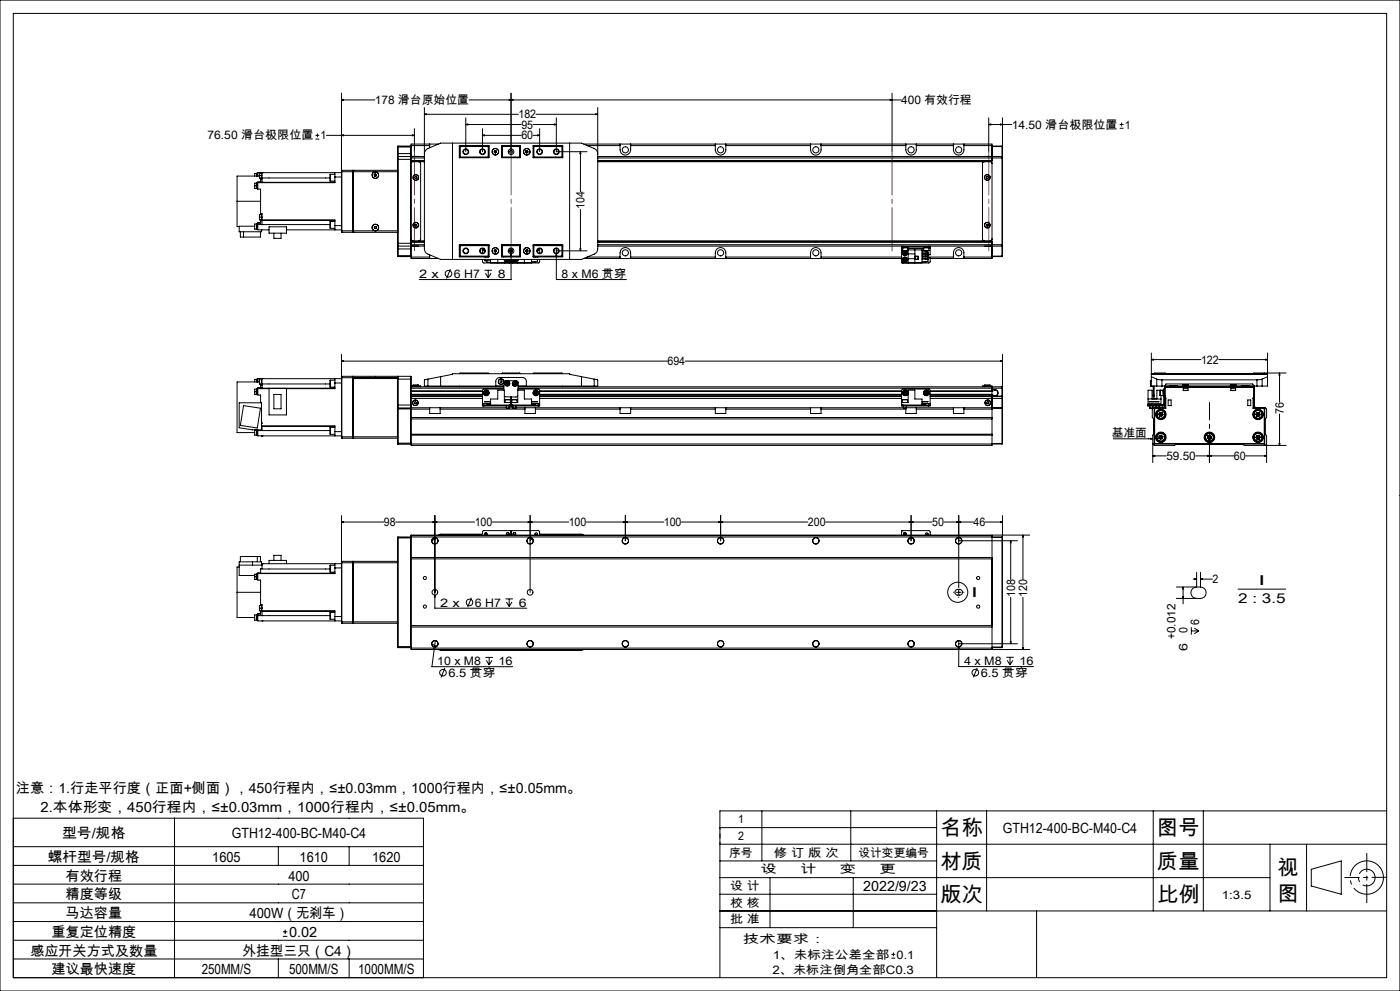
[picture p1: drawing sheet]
<svg xmlns="http://www.w3.org/2000/svg" width="420mm" height="297mm" viewBox="0 0 420 297" stroke-linecap="round" stroke-linejoin="round" font-family="sans-serif">
<g fill="none" stroke="#000" stroke-width=".3">
<path d="M0 0h420v297h-420zM4 4h412v289h-412zM102.4 29.9l.6-.1v.3zM102.4 29.9h10.1M102.4 27.9v41.3M124.3 38.6v6.9M127.3 34.3l.6-.2v.3zM127.3 32.2v42.4l.3 .9 .5 .5 4.1 1.7h42.2l4.4-1.9 .5-1.2v-42.4M127.3 34.3h28.2M139.7 37.3l.6-.2v.4zM139.7 37.3h16.7M139.7 35.3v10.2"/>
<path d="M144.7 38.6v6.9M152.7 29.8l.6 .1-.6 .2zM153.3 29.9l.6-.1v.3zM153.3 27.9v17.6M159.9 37.3h7M160.8 34.3h18.5M161.9 38.6v6.9M166.3 37.1l.6 .2-.6 .2zM166.9 35.3v10.2h9.2M178.7 34.1l.6 .2-.6 .1zM267 29.8l.6 .1-.6 .2zM267.6 27.9v17.6"/>
<path d="M270.3 29.9h-129.6M296.6 37.3l.6-.2v.4zM296.6 37.3h6.9M296.6 35.3v10.2M300.1 37.1l.6 .2-.6 .2zM300.7 35.3v11.8M335.9 38.4h1.1M335.9 37.3h1.1M336.5 36.8v1.1M76.4 55.7v.8h.8M76.4 55.7h.9M77 54.9h-.6v.8"/>
<path d="M77 52h-.6v.8M77.2 54.8l.1 1.7M77.2 51.9v.9M77.3 54.6v.1M77.3 54.8h-.3v1.7M77.3 51.9h-.3v.9M77.3 54.7v2h.9v7.3M77.3 54.6h23.2M77.8 52.8h-6.7v7.5M77.8 52.6v.8h.6M77.8 52.6h.8M78.2 53.8v.7l-.9 .1"/>
<path d="M78.2 53.4v.4M78.2 51.7v.1M78.2 53.8h.4M78.4 51.7v1.7h.2M78.4 51.8h-.6v.8M78.6 54.6h.1M78.6 53.3v1.3M78.6 51.7v1.6M78.6 51.7h.1M78.6 53.3h20.4M94.7 41.7h1.1M94.7 40.6h1.1"/>
<path d="M95.2 40v1.1M97.9 40.6h26.4M99.1 52.2v2.1M99.1 52.2h1.4M99.1 54.3h1.4M100.5 51.7v1.4M100.5 53.1v1.6h-23.2M100.5 53.1h1.9M102.4 40.6l.6-.2v.3zM102.4 51.7h-25.1v1.1M102.6 51l-.2 .5h16.9M102.6 51v18.6"/>
<path d="M102.6 51h3.2M105.8 51v18.6M105.8 51l.1 .1M105.9 51.1h.1M105.9 51.5v-.5h13.4v.5M105.9 51.1v.4M105.9 51.5v17.7M112.3 52.3l.1 .4M112.4 52.7l.3 .1M112.5 52.1l.4 .2M112.5 52.1l-.2 .2M112.9 52.3v.3"/>
<path d="M112.9 52.6l-.2 .2M119.3 51.5v17.7M119.3 51.1h.1M119.3 47v.8M119.3 46v1M119.3 47.8v25.1M119.3 47.8h4M119.3 46h4M119.3 44.1h4M119.4 46.9v26.9M119.4 43.8v3.1M119.4 43.8l-.1 2.2"/>
<path d="M119.4 46.9h3.8M119.4 46.9l-.1 .1M119.4 43.8h3.8M123.2 46.9v26.9M123.2 43.8v3.1M123.2 46.9l.1 .1M123.2 43.8h.1M123.3 46.9h.1M123.3 47v.8M123.3 47.8v25.1M123.3 46.9h4M123.3 48.1h4"/>
<path d="M123.3 43.6h5.6M123.3 47.3h4M123.7 40.4l.6 .2-.6 .1zM123.8 46.9h1.6M124.6 52.9l.5 .3-.2 .3h-.3l-.2-.3zM125.6 48.5l.4 .1 .2 .4v22.6l-.2 .4-.4 .2M127.3 48.5h-3.4l-.4 .1-.2 .4M127.3 46.1l.3-.9 .5-.5 4.1-1.8h42.2l4.2 1.8 .4 .5 .3 .9M128.9 43.2v1.1M131.5 43.2h-8.2v3.7M135.7 42.9v34.8M137.8 46.9h.1"/>
<path d="M137.8 43.7h8.9v3.6h-8.9zM137.9 43.8v3.5M137.9 43.8h8.8M137.9 43.8l.1 .1M138 43.9h8.5M138 43.9v3.2M138 47.1l-.1 .1h8.8M138 47.1h8.5M144.7 40.6l.6-.2v.3zM144.7 40.6h11.7M146.5 43.9v3.2M146.5 43.9l.1-.1v3.4l-.1-.1"/>
<path d="M148.3 45.6l.3 .2M148.3 45.3v.3M148.6 45.2l.3 .1M148.6 45.2l-.3 .1M148.9 45.6l-.3 .2M148.9 45.3v.3M150.5 43.7l.1 .1M150.5 43.7h5.6v3.6h-5.6zM150.5 43.8h5.6M150.5 47.2h5.6M150.6 43.8v3.4l.1-.1M150.6 43.8l.1 .1"/>
<path d="M150.7 43.9h5.2M150.7 43.9v3.2M150.7 47.1h5.2M155.9 43.9l.1-.1v3.4l-.1-.1M155.9 43.9v3.2M157.8 45.6l.2 .2M157.8 45.3v.3M158 45.2l.3 .1M158 45.2l-.2 .1M158.3 45.3v.3M158.3 45.6l-.3 .2M159.9 40.6h2"/>
<path d="M159.9 43.7h8.9v3.6h-8.9zM159.9 43.8h8.8M160.2 43.9l-.2-.1v3.4l.2-.1M160.2 43.9h8.4M160.2 43.9v3.2M160.2 47.1h8.4M160.6 43.7v.1M161.3 40.4l.6 .2-.6 .1zM168.6 43.9v3.2M168.6 47.1l.1 .1h-8.8M168.7 43.8v3.5M168.7 46.9h.1"/>
<path d="M168.7 43.8l-.1 .1M170.9 42.9v34.8M174.1 45.5l.2 .6h-.3zM174.1 45.5v11.9M175.2 43.2h122.4v34.3h-18.6M176.1 43.6h9.9M179.3 48.5h117.7l.6 .5M179.3 46.9h121.3M179.3 48.1h118.3M179.3 47.3h121.3M186 43.2a3.2 3.2 0 0 0 .5 2.8 1.59 1.59 0 0 0 1.7 .4 1.59 1.59 0 0 0 1-1.5v-1.7M189.2 43.6h25.4"/>
<path d="M214.6 43.2a3.2 3.2 0 0 0 .5 2.8 1.56 1.56 0 0 0 1.7 .4 1.56 1.56 0 0 0 .9-1.5v-1.7M217.7 43.6h25.5M243.2 43.2a3.2 3.2 0 0 0 .4 2.8 1.56 1.56 0 0 0 1.7 .4 1.56 1.56 0 0 0 1-1.5v-1.7M246.3 43.6h25.4M271.7 43.2a3.2 3.2 0 0 0 .5 2.8 1.56 1.56 0 0 0 1.7 .4 1.56 1.56 0 0 0 1-1.5v-1.7M274.9 43.6h11.1M286 43.2a3.2 3.2 0 0 0 .5 2.8 1.56 1.56 0 0 0 1.7 .4 1.56 1.56 0 0 0 1-1.5v-1.7M289.2 43.6h8.4M295.3 48.5l-.6 .4v22.8l.6 .5M295.5 46.9h1.7M295.8 53.1l.3-.2h.3l.1 .4-.2 .2-.4-.1zM297.6 43.8h3"/>
<path d="M297.6 43.9h3M300.6 47.3h.1M300.6 46.9v.4M300.6 46.9l.1 .2M300.6 43.8v.1M300.6 43.9v3M300.6 47.3v26M300.7 47.1v.2M300.7 47.3v26M71.1 60.3v7.6h.7M71.1 60.3h7.1M72.1 69.5v1.5h6v-1.5"/>
<path d="M73.1 69.5v1.5M76.4 67.8h-4.6v1.7h6.7v-.6M77 67.1h-.6v1.6h.6M77.2 67.1v1.7M77.3 66.9v.4M77.3 67.3v1.6h3.4M77.3 67.1h-.3v1.7h.3M77.3 67.3h21.7M77.8 65.1v.8h22.7v1.7M77.8 65.1h.8M78.2 64h.4v1.1M78.2 64v.3"/>
<path d="M78.2 66.1v.8h-.9M78.2 65.9v.2M78.2 66.7h-.9v.2M78.2 66.1h.4M78.4 64.3h-.6v.8M78.6 64.2h-.2v1.7M78.6 65.1v.9M78.6 67.3h.1M78.6 66v1.3M78.6 68.9h.1M78.6 66h21.9M80.7 68h5.2v1.9h-5.2z"/>
<path d="M82.2 69.9v1.5h2.1v-1.5M85.9 68.9h16.5M99.1 66.4v2M99.1 66.4h1.4M99.1 68.4h1.4M100.5 67.6v1.3M100.5 67.6h1.9M102.4 69.2l.2 .4M102.4 69.2h16.9M102.6 69.6h3.2M105.9 69.5h.1M105.9 69.2v.4"/>
<path d="M105.9 69.2v.3M105.9 69.5v.1M105.9 69.6h13.4M105.9 69.5l-.1 .1M112.3 68.4l.3 .1M112.3 68v.4M112.6 67.9l.3 .1M112.6 67.9l-.3 .1M112.9 68v.4M112.9 68.4l-.3 .1M119.3 69.2v.4M119.3 69.5v.1"/>
<path d="M119.3 72.9v.8M119.3 73.7v.9M119.3 74.6l.1 2.3M119.3 76.6h4M119.3 72.9h4M119.3 73.7l.1 .1M119.3 74.6h4M119.4 73.8v3.1M119.4 73.8h3.8M119.4 76.9h3.8M123.2 73.8v3.1M123.3 71.6l.2 .4 .3 .2h3.5"/>
<path d="M123.3 73.7h.1M123.3 72.9v.8M123.3 73.8v3.7h8.2M123.3 73.8h4M123.3 72.5h4M123.3 77h5.6M123.3 73.3h4M123.3 73.7l-.1 .1M123.3 76.8l-.1 .1M123.8 73.8h1.6M124.4 67.4l.3-.2 .3 .1 .1 .3-.3 .2-.3-.1zM128.9 76.4v1.1"/>
<path d="M137.8 73.8h.1M137.8 73.4h8.9v3.6h-8.9zM137.9 73.4v3.5M137.9 76.9h8.8M138 73.6v3.2M138 76.8h8.5M138 73.6h8.5M138 76.8l-.1 .1M144.7 77.7v.8l.4 .3h8M144.7 74.5v1.4M145.1 75.1h.4M145.1 74.6v.5"/>
<path d="M145.4 77.7v.2M145.4 77h.1M145.4 75.2v.3M145.4 77.7v.4h1.8M145.4 75.2h.1M145.6 78.1h.3M146.1 76.9v.1M146.1 78.1v.6h1.1M146.5 73.6v3.2M146.5 73.6l.1-.1v3.4l-.1-.1M146.7 73.5h-8.8l.1 .1M147.2 77.7v1.1h12.3v-1.1"/>
<path d="M148.3 75.3l.3 .2M148.3 75v.3M148.6 74.9l.3 .1M148.6 74.9l-.3 .1M148.9 75.3l-.3 .2M148.9 75v.3M149.3 77.7v1.1M150.5 73.4h5.6v3.6h-5.6zM150.5 76.9h5.6M150.5 73.5h5.6M150.6 76.9l-.1 .1M150.7 73.6l-.1-.1v3.4"/>
<path d="M150.7 73.6v3.2M150.7 76.8h5.2M150.7 73.6h5.2M150.7 76.8l-.1 .1M151.1 76.9v.1M151.2 76.9v.1M151.3 77.7v1.1M151.4 78h.1M151.4 78h1.6M151.4 77.7v.3M151.6 78a.77 .77 0 0 0 .9 .6 .77 .77 0 0 0 .6-.9 .76 .76 0 0 1-.6 .8 .76 .76 0 0 1-.9-.5M151.8 76.9v.1"/>
<path d="M152 78l.2 .2M152.2 78v.2M152.5 78l.1 .1M152.6 78.1l-.4 .1M152.6 78v.1M152.9 75.1h.1M152.9 75.3l.1 .2M153 75.1h-.1M153 77.7v.3M153.3 76.1l.2 .6h-.3zM153.3 74.3v9.5h-27.5M153.6 77.7a.76 .76 0 0 0 .6 .9 .76 .76 0 0 0 .8-.6"/>
<path d="M153.6 74.9l-.6 .2M153.7 75.1h.1M153.7 78h.1M153.7 78h1.5M153.7 75v.1M153.7 77.7v.3M153.7 75.3l-.1 .2M154 78v.1M154 78.1l.4 .1M154.3 78l.1 .2M154.6 78l-.2 .2M154.9 76.9v.1"/>
<path d="M155.2 78h.1M155.2 77.7v.3M155.3 77.7v1.1M155.5 76.9v.1M155.9 73.6l.1-.1v3.4l-.1-.1M155.9 73.6v3.2M157.3 77.7v1.1M157.8 75.3l.2 .2M157.8 75v.3M158 74.9l.3 .1M158 74.9l-.2 .1M158.3 75v.3"/>
<path d="M158.3 75.3l-.3 .2M159.9 73.4h8.9v3.6h-8.9zM159.9 76.9h8.8M159.9 73.5h8.8l-.1 .1M160.2 73.6l-.2-.1v3.4l.2-.1M160.2 73.6v3.2M160.2 76.8h8.4M160.2 73.6h8.4M160.5 76.9v.1M160.5 78.4v.3h-1M160.6 76.9v.1M161.2 75.1h.3"/>
<path d="M161.2 77h.1M161.2 77.9l.1-.2-.1 .7h-1.7M161.5 75.1h-.3M161.5 74.6v.5M161.9 77.7v.8l-.4 .3h-8M161.9 74.5v1.4M166.9 76.1l.1 .6h-.2zM166.9 74.3v9.5h21M166.9 75.2h9.2M168.6 73.6v3.2M168.6 76.8l.1 .1M168.7 73.4v3.5"/>
<path d="M168.7 73.8h.1M174 74.6h.3l-.2 .6zM174.1 62.8v12.4M175.2 77.5h95.3M176.1 77h9.9M179.3 73.8h121.3M179.3 72.5h118.3M179.3 73.3h121.3M186 77.5a3.2 3.2 0 0 1 .5-2.9 1.61 1.61 0 0 1 1.7-.3 1.61 1.61 0 0 1 1 1.5v1.7M189.2 77h25.4M214.6 77.5a3.2 3.2 0 0 1 .5-2.9 1.58 1.58 0 0 1 1.7-.3 1.58 1.58 0 0 1 .9 1.5v1.7M217.7 77h25.5"/>
<path d="M243.2 77.5a3.2 3.2 0 0 1 .4-2.9 1.58 1.58 0 0 1 1.7-.3 1.58 1.58 0 0 1 1 1.5v1.7M246.3 77h24.2M270.5 74h.4M270.5 74v.5M270.5 74.5v4.3h6.1v-3.9M270.5 73.8v.2M270.5 74.9h.3M270.5 74.5h.3M270.8 74v.3h1.7v-.3M270.8 75.1h1M270.8 75.1h1.6M270.8 74.3v.8"/>
<path d="M270.9 73.8v.2M270.9 74h7.7M271.1 77.7v.4M271.1 77.7l.8 .3M271.1 76l.3 .2M271.1 75.1a.78 .78 0 0 0-.2 1.2 .78 .78 0 0 0 1.2 0 .78 .78 0 0 0-.3-1.2M271.1 75.6v.4M271.1 75.6l.7 .5M271.1 78.1l.4 .1M271.2 75.1a.74 .74 0 0 0-.3 1.2 .74 .74 0 0 0 1.1 0 .74 .74 0 0 0-.3-1.2M271.4 77.4l.4 .1M271.4 77.4l-.3 .3"/>
<path d="M271.4 77.4l.1 .8M271.5 75.4l.4 .2M271.5 75.4l-.4 .2M271.5 75.4l-.1 .8M271.8 77.5l.1 .5M271.8 77.5l-.7 .6M271.8 76.1l-.4 .1M271.9 78l-.4 .2M271.9 75.6l-.1 .5M271.9 75.6l-.8 .4M272.4 75.1h-.6M272.4 74.3v.8"/>
<path d="M272.4 74.9l4.7 .1M272.4 74.5h4.7M272.5 74.9v3.9M272.5 76.1h2M272.5 77.5h2M274.5 74.9v3.9M274.5 76.8h.9v.9h-.9zM275.4 76.8v.9M276.6 75.5h1.8v.4M276.6 76.2h1.8v.5h-1.8M276.6 77h1.8v.4h-1.8M276.6 77.7h1.8"/>
<path d="M276.6 75.9h1.8M277 74v.3h1.8v-.3M277.1 75.1h1.6M277.1 74.3v.8M277.7 77.4v.3l.3-.2 .4 .2M277.7 75.1v.4M277.7 76.7v.3M277.7 78.4v.3h-1.1M277.8 75.5h.4M277.9 77.5h.2M278.4 75.9l-.2 .3-.5-.3v.3M278.4 75.7v.2"/>
<path d="M278.4 77.7v.2M278.4 77.3h.6v1.3l-.3 .2h-8M278.4 77.7v.7h-1.8M278.4 77h7.6M278.6 74h.4M278.6 73.8v.2M278.7 74.3v.8M278.7 74.5h.3M279 74v.5M279 73.8v.2M279 74.5v1.9h-.6M286 77.5a3.2 3.2 0 0 1 .5-2.9 1.58 1.58 0 0 1 1.7-.3 1.58 1.58 0 0 1 1 1.5v1.7"/>
<path d="M289.2 77h8.4M295.5 73.8h1.7M295.9 67.4l.2-.2 .3 .1 .1 .3-.3 .2-.3-.1zM297.6 71.6l-.5 .6h-117.8M297.6 76.9h3M297.6 76.8h3M300.6 73.3h.1M300.6 73.3v.5M300.6 76.8h.1M300.6 76.8v.1M300.6 73.8v3M300.7 73.3v.3"/>
<path d="M300.7 73.6l-.1 .2M300.7 76.8l-.1 .1M300.7 73.6v3.2M135.1 80.6l-1.1 2.9M145.3 81h2.3M145.6 81.9l.9 1.4M146.5 81v2.3M147.3 81.9l-.8 1.4M76.4 117.4v.8h.6M76.4 117.4h.9M77 116.6h-.6v.8M77 113.7h-.6v.8"/>
<path d="M77.2 116.6v1.6M77.2 113.6v.9M77.3 116.3v.2M77.3 116.6h-.3v1.6h.3M77.3 113.6l-.3 .1v.8M77.3 116.5h3.4M77.3 116.3h23.2M77.3 116.5v1.9h.9v2.3M77.8 114.5h-6.7v15.1h5.3M78.2 115.5v.8h-.9M78.2 115.1v.4M78.2 113.5h.1"/>
<path d="M78.2 115.5h.4M78.4 113.5v1.7h.2M78.4 113.5h-.6v1.6h.6M78.6 116.3h.1M78.6 115.1v1.2M78.6 113.5v1.6M78.6 113.5h.1M78.6 115.1h20.4M80.7 116.4h5.2v8h-5.2zM82.2 118.2h2.1v4.3h-2.1zM99.1 113.9v2.1M99.1 113.9h1.4"/>
<path d="M99.1 116h1.4M100.5 113.5v1.3M100.5 114.8v1.7h-14.6M100.5 114.8h1.9M102.4 108.2l.6-.1v.3zM102.4 106.2v24.7M102.4 108.2h97.8M102.4 113.5h-25.1v1M102.6 112.8v18.5M102.6 112.8l-.2 .4h16.9M102.6 112.8h3.2M105.8 112.8l.1 .4"/>
<path d="M105.8 112.8v18.5M105.9 113.3l13.4 .1-13.3-.1v18M105.9 113.2v-.4h13.4v.4M105.9 113.2v17.7M119.3 113.2l-.1 18.1M119.3 113.6h4M119.3 113.6v7.8M119.4 112.8v9.5M119.4 112.8l-.1 .8M119.4 112.8h3.8M123.2 112.8v9.5M123.2 112.8l.1 .8"/>
<path d="M123.3 118.7v.1M123.3 117.2h.1M123.3 113.6v2.7M123.3 118.8v2.6M123.3 115.7h.6M123.3 118.2h21.4M123.3 116.3v2.4M123.3 117.2h21.4M123.3 115.9h27.8M123.3 117.3h21.4M123.3 116.3h27.8M123.3 118.8h21.4"/>
<path d="M123.3 118.7h21.4M123.3 119.4h21.4M123.9 115.4h.1M123.9 115.7h2.3v.2M123.9 115.5h1.7M123.9 115.5v.4M123.9 115.4l1.7 .1M123.9 115.7h1.7M125.6 115.5v.4M128.4 115.7h20.3v-1.4a1.21 1.21 0 0 1 1.2-1.2h6.8a1.21 1.21 0 0 1 1.2 1.2v1.4h20.4M128.4 113.6l-1.1 .2v1.9h1.1M128.4 113.6v2.1"/>
<path d="M132.2 112.9v2.8M137.9 111.9h8.7M137.9 111.9v.1M137.9 115.7v.2M144.7 118.2h-21.4l21.4 .1M145.5 117.5v.5M145.5 118l.4 .2M145.5 117.5l.4 .3M145.9 117.3l.4 .2M145.9 117.3l-.4 .2M145.9 117.3v.5M145.9 117.8l.4 .1"/>
<path d="M145.9 117.8l-.4 .2M145.9 117.8v.4M146.3 117.9l-.4 .3M146.3 117.5v.4M146.3 117.5l-.4 .3M146.6 111.9v.1M148.7 115.6h2.5M150.6 111.9h5.4M150.6 111.9v.1M151.1 116.6l-6.1 .1-.3 .2v4M151.1 116.9l.1-2.4 .5-.5 3.5 .2 .3 .4-.1 2.3M151.6 119.8h.1"/>
<path d="M151.6 119.8h1.5M151.6 119.8v.8M151.8 114.8l.1 .4M151.8 114.8l.4 .1M151.9 115.2l.4 .1M152.1 114.5l-.3 .3M152.1 114.5l.4 .1M152.1 114.5l.1 .4M152.2 114.9l-.3 .3M152.2 114.9l.1 .4M152.2 114.9l.4 .1M152.5 114.6l.1 .4"/>
<path d="M152.5 114.6l-.3 .3M152.6 115l-.3 .3M153.1 119.8h.1M153.1 119.8v.8M153.3 119v2.7M153.6 119.8h1.5M153.6 119.8h.1M153.6 119.8v.8M154.1 114.9l.1 .4M154.1 114.9l.3 .1M154.2 115.3l.4 .1M154.3 114.6l-.2 .3"/>
<path d="M154.3 114.6l.5 .1M154.3 114.6l.1 .4M154.4 115l.2 .4M154.4 115l.5 .1M154.8 114.7l.1 .4M154.8 114.7l-.6 .6M154.9 115.1l-.3 .3M155.1 119.8v.8M155.3 118.6l-.4 .4-3.6-.2M155.4 116.6l6.3 .1 .2 .2v4M155.4 115.9h145.2M155.4 115.6h2.5"/>
<path d="M155.4 116.3h145.2M156 111.9v.1M160 111.9h8.7M160 111.9v.1M160.4 117.6v.4M160.4 117.6l.7 .3M160.4 118l.4 .2M160.7 117.3l.4 .2M160.7 117.3l-.3 .3M160.7 117.3l.1 .9M161.1 117.5v.4M161.1 117.5l-.7 .5"/>
<path d="M161.1 117.9l-.3 .3M161.9 118.2h108.6M161.9 117.2h108.6M161.9 117.3h108.6M161.9 118.8h108.6M161.9 118.7h108.6M161.9 119.4h108.6M161.9 118.3h108.6M168.7 111.9v.1M168.7 115.7v.2M174.4 112.9l-3.5-.7v-.2h-35.2v.2l-7.3 1.4M174.4 112.9v2.8"/>
<path d="M174.4 112.9l3.9 .7M178.3 113.6l1 .2v1.9h-1M178.3 113.6v2.1M205.5 108.2h95.2M270.7 119.8h1.5M270.7 119.8v.8M271.2 117.9l.3 .3M271.3 117.5l-.1 .4M271.3 117.5l.6 .5M271.7 117.3l.3 .3M271.7 117.3l-.4 .2M271.7 117.3l-.2 .9"/>
<path d="M271.9 118l-.4 .2M272 117.6l-.1 .4M272 117.6l-.8 .3M272.2 119.8v.8M277.5 117.6v.4M277.5 117.6l.8 .3M277.5 118l.4 .2M277.8 117.3l.4 .2M277.8 117.3l-.3 .3M277.8 117.3l.1 .9M278.2 117.5l.1 .4M278.2 117.5l-.7 .5"/>
<path d="M278.3 117.9l-.4 .3M279 118.2h18.6M279 117.2h18.6M279 117.3h18.6M279 118.8h21.6M279 119.4h21.6M294.7 115.9v-.2h2.9v3M295.3 115.5h1.7M295.3 115.5v.4M295.3 115.7h1.7M297 115.5v.4M297.6 118.2l-18.6 .1"/>
<path d="M297.6 117.3h.1M297.6 118.7v14.8h-174.3v-11.3M297.6 118.2h.1M297.6 118.7h.1M297.6 116.8h.9M297.6 118.7h3M297.6 116.9h.9M298.5 116.8a.98 .98 0 0 1 .9 .8 .98 .98 0 0 1-.7 1.1M298.5 116.9a.88 .88 0 0 1 .8 .9 .88 .88 0 0 1-.8 .8M298.5 116.8v.1M298.5 118.6v.1M298.5 118.6l-19.5 .1"/>
<path d="M300.1 108.1l.6 .1-.6 .2zM300.6 118.7l.1 .1M300.6 115.9v.4M300.6 118.7v.1M300.6 118.8v.6M300.6 116.3v2.4M300.6 119.4v2.8M300.7 106.2v26.7M300.7 118.8h-.1M300.7 118.8l-.1 .6M344.4 119.6h3.9M345.2 114.2h.1"/>
<path d="M345.1 114.3l.1 1.5M345.1 114.2v.1M345.2 114.2h-.1M345.2 114.2v1.6M345.2 115.8h.8M345.2 114.2h.2M345.4 107.8l.6-.2v.3zM345.4 105.8v9.9h1.6M345.4 107.8h14.9M345.4 112h34.9M345.4 112.2h34.9M345.4 112.9l1.6 .7"/>
<path d="M346 118.5v.5h.3v-.5M346 115.7v2.8M346 118.5h.3M346.3 111.9h3.4M346.3 111.9v.1M346.3 115.7v2.8M347 113.6l1.6 .2M347 115.7h1.6M347 113.6v2.1M348.1 117v1.5M348.1 118.5h.8M348.1 117h.8"/>
<path d="M348.3 117l-1.2-.1v2.6h-1.5v-2.6h-1.2v4.5M348.3 118.5v2.9M348.6 115.7h.8M348.6 113.8h28.5M348.6 113.8v1.9M349.1 116.9h-.2v1.7h.2M349.1 117h.3M349.1 117v3.9M349.4 116.6h-.3v.4M349.4 115.7l.4-.6h26l.5 .6M349.4 115.7v4.2M349.4 119.9v1.3"/>
<path d="M349.4 118.8l.2 .6M349.4 119.9v1.4M349.4 119.9h.2M349.5 115.6h26.7v.5M349.5 115.6v.5M349.5 118.9v1M349.5 118.7l.1 .1M349.5 118.7l-.1 .1M349.5 116.3v2.4M349.6 119.9h.1M349.6 118.8l.1 .6M349.6 118.8h-.2"/>
<path d="M349.6 119.9v1.7M349.6 119.4h.1M349.6 119.4v2.8M349.7 111.9v.1M349.7 119.4v2.9M349.8 116.1l-.3 .2M349.8 115.9v.2M349.8 115.9l-.3 .2v.2M349.8 116.1h26M349.8 115.9h26M350.4 119.9h.9v1.7h-.9zM351 115.9v-.2h.5v.2"/>
<path d="M353.3 115.6v.1M354.8 115.6l.1 .1M354.8 115.6h1.8M354.8 115.5v.1M354.9 115.4h.1M354.9 115.4h1.6M355 116.5h1.4v.5h-1.4zM356.6 115.5h.1M356.6 115.6l-.1 .1M356.6 115.5v.1M365.6 107.8h14.7M369.1 115.6v.1"/>
<path d="M369.1 115.5h1.1M369.1 115.6h1.7M369.1 115.5v.1M369.3 116.5h1.4v.5h-1.4zM370.2 115.4l-1.1 .1M370.2 115.4l.6 .1M370.2 115.5h.6M370.8 115.6v.1M370.8 115.5v.1M372.4 115.6v.1M374.1 115.9v-.2h.6v.2M374.3 119.9h.9v1.7h-.9z"/>
<path d="M375.8 116.1l.3 .2M375.8 115.9v.2M375.8 115.9l.4 .2-.1 .2M375.9 119.4h.2M375.9 119.4v2.9M376 111.9h3.4M376 111.9v.1M376.1 119.4v2.8M376.1 119.9h.1M376.1 118.8l-.2 .6M376.1 118.8h.1M376.1 119.9v1.7"/>
<path d="M376.1 118.7v.1M376.1 118.7l.1 .1M376.1 116.3v2.4M376.2 118.9v1M376.2 119.9l.1 1.6M376.2 118.8l-.1 .6M376.2 119.9v1.6M376.3 115.7h.8M376.3 115.7v4.2M377.1 115.7h1.5M377.1 113.8v1.9M378.6 113.6l-1.5 .2"/>
<path d="M378.6 113.6v2.1M379.3 111.8l.1 .1M379.4 111.9v.1M379.7 107.6l.6 .2-.6 .1zM380.3 105.8v9.9h-1.7M380.3 112.9l-1.7 .7M383.9 111.8l.1 .6h-.3zM383.9 111.8v8.7M385.8 111.8l-9.8 .1M73.1 121.6l5 .7-.9 6-5.1-.8zM76.4 128.8v1.6h.6M77 128.8v1.7h.3"/>
<path d="M77.2 128.8v1.7M77.3 128.8v.2M77.3 129v1.6h25.1M77.3 129h21.7M78.4 130.6h.1M78.5 126.7v.3M78.5 128.8v-8.1h-6.7v7.5l3.9 .6h2.9v-1.1h21.9v1.7M78.6 130.6h.1M78.6 127.8h21.9M99.1 128.1v2.1M99.1 128.1h1.4M99.1 130.2h1.4"/>
<path d="M100.5 129.4v1.2M100.5 129.4h1.9M102.4 130.9l.2 .4M102.4 130.9h16.9M102.6 131.3h3.2M105.9 130.9v.4M105.9 131.3h.1M105.9 131.3h-.1M106 131.3h13.2M119.3 121.4v.9M119.3 132.8h4M119.3 122.6h4"/>
<path d="M119.3 131.3h-.1M119.3 121.4h4M119.3 122.3l.1 10.8M119.4 122.3h-.1M119.4 122.3v10.8M119.4 122.3h3.8M119.4 133.1h3.8M123.2 122.3v10.8M123.2 122.3h.1M123.3 121.4v.8M123.3 122.6h5.6M123.3 125.1h174.3"/>
<path d="M123.3 122.2h5.6M123.3 125.6h174.3M123.3 130.4h174.3M123.3 130.1h174.3M124.4 120.5l.5 .1v.3h-.6zM128.9 122.2h3.1M128.9 122.2v1.7h3.1v-1.7M132 122.6h25.5M132 122.2h19.9M144.7 121.4v.3h.5M144.7 121.4h.5M144.7 120.9v.5"/>
<path d="M144.7 120.9h2.5M145.2 121.4h7.7M145.2 121.7h7.7M145.2 121.4v.3M147.2 121.4v-1.8h2.1v-2.7h2v3.7h4v-3.7h2v2.7h2.2v1.8M147.2 121h-1.1v.2h1.1M147.2 120.4h-1.8h1.8M151.9 122.3h.9M151.9 121.7v.6M152.8 121.7v.6M152.8 122.2h1.1M152.9 121.4h.8"/>
<path d="M152.9 121.7h.4M152.9 121.4v.3M153.3 121.7h.4M153.7 121.4h7.8M153.7 121.7h7.8M153.7 121.4v.3M153.9 122.3h.1M153.9 121.7v.6M154 122.3h.8M154.8 122.3h-.8M154.8 121.7v.6M154.8 122.2h2.7"/>
<path d="M157.5 122.2h3.1M157.5 122.2v1.7h3.1v-1.7M159.5 121h1v.2h-1M159.5 120.4h1.7h-1.7M159.5 120.9h2.4M160.6 122.6h25.4M160.6 122.2h25.4M161.5 121.4h.4M161.5 121.4v.3M161.9 121.4v.3h-.4M161.9 120.9v.5M186 122.2h3.2"/>
<path d="M186 122.2v1.7h3.2v-1.7M189.2 122.6h25.4M189.2 122.2h25.4M214.6 122.2h3.1M214.6 122.2v1.7h3.1v-1.7M217.7 122.6h25.5M217.7 122.2h25.5M243.2 122.2h3.1M243.2 122.2v1.7h3.1v-1.7M246.3 122.6h25.4M246.3 122.2h24.7M270.5 121.4h.4"/>
<path d="M270.5 120.6h2v-3.7h2v2.7h2.1v1.8M270.9 121.4h7.7M270.9 121.4v.3M270.9 121.7h7.7M271 122.3h.1M271 121.7v.6M271.1 122.3h.8M271.9 122.2h3M271.9 122.3h-.8M271.9 121.7v.6M274.9 122.2v1.7h-3.2v-1.6M274.9 122.6h11.1"/>
<path d="M274.9 122.2h11.1M276.6 121h1.1v.2h-1.1M276.6 120.4h1.8h-1.8M276.6 120.9h2.4M278.6 121.4h.4M278.6 121.4v.3M279 121.4v.3h-.4M279 120.9v-3.9l-.2-.3-7.9-.1-.4 .3v4.8h.4M279 120.9v.5M286 122.2h3.2M286 122.2v1.7h3.2v-1.7M289.2 122.6h8.4"/>
<path d="M289.2 122.2h11.4M296 120.6l.2-.2 .3 .1 .2 .3-.3 .2h-.3zM297.6 122.3h3M297.6 132.9h3M300.6 132.9v.2M300.6 132.9h.1M300.6 122.2v.1M300.6 133.1h-177.4M300.6 122.3v10.6M300.7 132.9l-.1 .2M334 131.5h11.8M344.5 121h3.7v.2h-3.7z"/>
<path d="M344.8 121.4h-.5v.3h.5M344.8 121.4h3.9M344.8 120.4h.7zM344.8 121.7h1.1M344.8 121.4v.3M344.9 122.3h.9M344.9 121.7v.6M345.2 131.4l.6 .1-.6 .2zM345.8 120.4h.4zM345.8 121.7v.6M345.8 136.6l.6-.1v.3zM345.8 136.6h4.1"/>
<path d="M345.8 133.1l.5 .4h6.1l.4-.4M345.9 121.7h.9M345.9 121.4v.3M346.3 122.3h.1M346.3 132.9h.1M346.3 132.9l.1 .2M346.3 122.3v10.6M346.4 132.9v.2M346.4 133.1h32.9M346.4 122.3h3.3M346.4 132.9h32.9M346.4 122.3v10.6"/>
<path d="M346.5 120.4h.4zM346.8 121.7h1.9M346.8 121.4v.3M346.9 121.7v.5M347.2 120.4h.5zM347.6 124.1l.2 .6M347.6 124.1l1.3 .2M347.7 131.3l.5 .4M347.7 130.7v.6M347.7 130.7l.6 .4M347.8 121.7v.5M347.8 124.7l.7 .1"/>
<path d="M348 123.6l.7 .1M348 123.6l-.4 .5M348 123.6l.3 .6M348.3 131.1l-.1 .6M348.3 131.1l.5 .4M348.3 124.2l-.5 .5M348.3 124.2l.2 .6M348.3 130.4l.6 .4M348.3 130.4l-.6 .3M348.3 130.4v.7M348.7 121.4v.3M348.7 123.7l.2 .6"/>
<path d="M348.7 123.7l-.4 .5M348.8 131.5l-.6 .2M348.9 130.8l-.1 .7M348.9 130.8l-1.2 .5M348.9 124.3l-.4 .5M349.1 120.9l-.4 .5M349.1 120.9h.3M349.4 121.2v.4M349.4 121.1l-.7 .6M349.4 121.6l-.5 .6M349.4 121.3v.3M349.4 121.6h.2"/>
<path d="M349.5 121.6l-.5 .6M349.6 121.5v.1M349.6 122.2l.1 .1M349.6 122.2h-3.5l-.4 .4v2.5l.4 .5v4.5l-.3 .3v8.2M352.8 133.1h20.1M362.2 131.2l.4 .5M362.2 136.5l.6 .1-.6 .2zM362.4 130.6l-.2 .6M362.4 130.6l.9 .9M362.8 136.6l.6-.1v.3zM362.8 134.9v3.7M363 130.4l-.6 .2"/>
<path d="M363 130.4l.5 .5M363 130.4l-.4 1.3M363.3 131.5l-.7 .2M363.5 130.9l-.2 .6M363.5 130.9l-1.3 .3M370.1 136.6h-11.4M372.8 133.1l.5 .4h12.5M373.7 136.6h6.3M375.9 122.3h3.4M376.1 121.5v.1M376.1 122.2l-.2 .1M376.1 122.2h3.5l.4 .4v2.5l-.4 .5v4.5l.4 .5v8"/>
<path d="M376.1 121.6h.1M376.2 121.6l.4 .6M376.2 121.5v.1M376.3 121.5l-.1 .1M376.3 121.6l.5 .6M376.7 131.1l.4 .6M376.8 124.1l.2 .6M376.8 124.1l.6 .1M377 124.7l.6 .1M377 130.5l-.3 .6M377 130.5l.8 1.1M377.2 123.6l-.4 .5"/>
<path d="M377.2 123.6l.6 .1M377.2 123.6l.4 1.2M377.4 124.2l-.4 .5M377.4 124.2l.7 .1M377.7 130.5l.4 .5M377.7 130.5h-.7M377.7 130.5l-.6 1.2M377.8 131.6l-.7 .1M377.8 123.7l.3 .6M377.8 123.7l-.4 .5M378.1 131l-.3 .6M378.1 131l-1.4 .1"/>
<path d="M378.1 124.3l-.5 .5M379.3 132.9v.2M379.3 132.9h.1M379.3 122.3h.1M379.3 122.3v10.6M379.4 136.5l.6 .1-.6 .2zM379.4 132.9l-.1 .2M379.4 122.3v10.6M380 133.1l-.4 .4M383.7 132.9h.3l-.1 .6zM383.9 124.1v9.4M102.4 156.5l.6-.2v.3z"/>
<path d="M102.4 154.5v31.9M102.4 156.5h12.8M118.7 156.5h23.7M129.9 156.3l.6 .2-.6 .1zM130.5 156.5l.6-.2v.3zM130.5 154.5v27.8h27.5M145.4 159.9v.3l.7-.1v-.2M145.6 159.7h.3M147.7 156.5h22.9M153.1 159.1h.4M153.3 159.1v1.3M158.4 156.3l.6 .2-.6 .1z"/>
<path d="M159 156.5l.6-.2v.3zM159 154.5v23M160.5 159.9v.2l.7 .1v-.3M187 156.3l.6 .2-.6 .1zM187.6 156.5l.6-.2v.3zM187.6 154.5v7.6M199.1 156.5h-23.2M215.6 156.3l.6 .2-.6 .1zM216.2 156.5l.6-.2v.3zM216.2 154.5v7.6M242.4 156.5h-38M247.6 156.5h32"/>
<path d="M270.5 159.5l.3-.5h7.9l.3 .3v1.1M270.7 159.1h-.2v1.3M272.7 156.3l.6 .2-.6 .1zM273.3 156.5l.6-.2v.3zM273.3 154.5v7.6M277.7 159.9v.2l.7 .1v-.3M283.2 156.5h8.8M287 156.3l.6 .2-.6 .1zM287.6 154.5v21.4M287.6 156.5l.6-.2v.3zM295.6 156.5h5.1M300.1 156.3l.6 .2-.6 .1z"/>
<path d="M300.7 154.5v39.4M71.1 177.5v7.6h5.3M71.1 177.5h7.1M71.8 169.9h-.7v7.6M71.8 169.4h6.8M72.1 168.4v-1.6h6v1.6M75.7 168.4v1M76.4 172.9v.7h.6M76.4 172.9h.9M77 172.1h-.6v.8M77.2 172v1.7M77.2 166.8v1.6"/>
<path d="M77.3 171.8v.1M77.3 172h-.3v1.7h.3M77.3 171.9v1.9h.9v7.3M77.3 171.8h23.2M78.6 170.4h-.4v1.3l-.9 .1M78.6 170.4l20.4 .1M78.6 168.9h.1M78.6 168.9v1.5M80.7 168.9v-.9h5.2v.9M82.2 168v-1.6h2.1v1.6M99.1 169.4v2.1M99.1 169.4h1.4"/>
<path d="M99.1 171.5h1.4M100.5 168.9v1.3M100.5 170.2v1.7h-23.2M100.5 170.2h1.9M102.4 168.9h-23.9v-.5h-6.7v4.1h4.6M102.6 168.2v18.6M102.6 168.2l-.2 .5h16.9M102.6 168.2h3.2M105.8 168.2v18.6M105.8 168.2l.1 .1M105.9 168.3v18.4M105.9 168.7v18"/>
<path d="M105.9 168.3v.4M119.2 168.2v18.6M119.2 168.2l.1 .1M119.3 168.2v.1M119.3 168.2l-13.4 .1M119.3 161.3h4M119.4 160.9v33.2M119.4 160.9h3.8M123.2 160.9v33.2M123.2 160.9l.1 .1M123.3 167.1h174.3M123.3 167.5h174.3"/>
<path d="M123.3 160.9h177.3M123.3 160.5h174.3M130.5 178.4l.1 .6h-.3zM131 161.4l-1.5 .6M141.4 179.1l-1.1 2.9M144.7 160.4v-1l.4-.4h7.9l.3 .5 .4-.5h7.8l.4 .4v1M144.7 160.1h-12.5l-.7 .3M145.4 160a.37 .37 0 0 1 .3-.3 .37 .37 0 0 1 .4 .3 .37 .37 0 0 1-.3 .4M145.4 160l.3 .4M145.4 160.1h.1M151.6 179.5h2.3M152 160.4a.44 .44 0 0 1 0-.7 .44 .44 0 0 1 .6 0 .44 .44 0 0 1 0 .7"/>
<path d="M152.8 179.5v2.2M154.1 160.4a.43 .43 0 0 1-.1-.7 .43 .43 0 0 1 .6 0 .43 .43 0 0 1 0 .7M159 161.1l.3 .4 .5 .1M159.5 161.3v.3M160.8 160.4a.36 .36 0 0 1-.2-.6 .36 .36 0 0 1 .6 0 .36 .36 0 0 1-.2 .6M161.2 160.1h.1M161.9 160.1h12.5l.8 .3M271.2 160.4a.43 .43 0 0 1-.1-.7 .43 .43 0 0 1 .7 0 .43 .43 0 0 1-.1 .7M273.3 161.1l-.2 .4-.5 .1M277.9 160.4a.36 .36 0 0 1-.2-.6 .36 .36 0 0 1 .6 0 .36 .36 0 0 1-.2 .6M286.8 176.8a1.12 1.12 0 0 1 1.3-.1 1.12 1.12 0 0 1 .5 1.2 1.13 1.13 0 0 1-1.4 .5 1.13 1.13 0 0 1-.6-1.3zM286.9 177.5h1.4"/>
<path d="M287.6 176.8v1.4M287.6 162.1h17.6M297.6 160.4v34.3M297.6 161.1h3M300.6 160.9v.2M300.6 161.1v32.8M303.2 162.1l.2 .6h-.3zM303.2 162.1v11.6M303.2 179v13.9M306.9 160.4l.2 .6h-.4zM306.9 160.4v13.3M306.9 179v15.7"/>
<path d="M308.9 160.4h-185.6v34.3h185.6M352.9 175.9h7.3M354.8 178.7h.3l-.2 .6zM354.9 175.9l.2 .6h-.3zM354.9 175.9v5.1M358 173.6h1M358.4 173.4l.6 .2-.6 .1zM359 171.6v4.3a1.71 1.71 0 0 0-1.7 1.7 1.71 1.71 0 0 0 1.7 1.7M360.2 173.6l.6-.2v.3zM360.2 175.9a1.71 1.71 0 0 1 1.6 1.7 1.71 1.71 0 0 1-1.6 1.7h-7.3M360.2 171.6v4.3M360.2 173.6h3.5"/>
<path d="M371.4 176.6h14.3M77 184.3h-.6v1.6h.6M77.2 184.2v1.7M77.3 184.1v.4M77.3 184.5v1.6h25.1M77.3 184.2h-.3v1.7h.3M77.3 184.5h21.7M77.8 182.3v.8h.6M77.8 182.3h.8M78.2 181.1h.4v1.2M78.2 181.1v.4M78.2 183.3v.8h-.9"/>
<path d="M78.2 183.1v.2M78.2 183.8h-.9v.3M78.2 183.3h.4M78.4 181.5h-.6v.8M78.6 181.4h-.2v1.7h.2M78.6 182.3v.8M78.6 183.1v.1M78.6 184.5h.1M78.6 183.2v1.3M78.6 186.1h.1M78.6 183.1h21.9v1.7M78.6 183.2h21.9"/>
<path d="M99.1 183.5v2.1M99.1 183.5h1.4M99.1 185.6h1.4M100.5 184.8v1.3M100.5 184.8h1.9M102.4 186.4l.2 .4M102.4 186.4h16.9M102.6 186.8h3.2M105.9 186.7l13.4 .1M105.9 186.7l-.1 .1M119.3 186.7v.1M119.3 186.7l-.1 .1"/>
<path d="M119.3 193.7h4M119.4 194.1h3.8M123.3 194.2h174.3M123.3 187.9h174.3M123.3 187.5h174.3M123.3 194l-.1 .1M129.5 193l1.5 .7M130.4 193.9v.6h-.3zM130.6 192l-1 7.8h24.2M131.5 194.7l.7 .2h16.5M145.6 197h2.3M145.9 197.9l.9 1.4"/>
<path d="M146.8 197v2.3M147.6 197.9l-.8 1.4M148.7 194.9h1.2M148.7 194.7v.2M149.9 194.9h6.8M149.9 194.7v.2M151.9 180.4l.9 1.3M153.6 180.4l-.8 1.3M156.7 194.9h1.2M156.7 194.7v.2M157.9 194.7v.2M175.2 194.7l-.8 .2h-16.5"/>
<path d="M287.6 193.9l.2 .6h-.4zM287.6 192v7.8h22.5M287.6 192.9h17.6M297.6 194.1h3M297.6 193.9h3M300.6 193.9h.1M300.6 193.9v.2M300.7 193.9l-.1 .2M301.9 197h2.2M302.2 197.9l.8 1.3M303 197v2.2M303.1 192.3h.3l-.2 .6z"/>
<path d="M303.8 197.9l-.8 1.3M306.7 194.1h.4l-.2 .6zM357.4 188v2.2M357.4 189.1h2.3M358.3 188.2l1.4 .9M359.7 189.1l-1.4 .8M133.5 200.2l-1.2 2.8M293.2 200.2l-1.2 2.8M4 245.2h123v47.8M4 253.7h123M4 259.4h123M52.4 245.2v47.8"/>
<path d="M83.5 253.7v5.7M104.7 253.7v5.7M216 253h200M216 248h65M216 258h65M228.6 243v15M255.2 243v15M281 243v50M296 243v30M346 243v30M361 243v30M381 253v20"/>
<path d="M392 253v20M416 243h-200v50M4 265h123M4 270.6h123M4 276.2h123M84.9 279.3h1.3M85.5 278.6v1.3M216 278h65M216 273h200M216 263h165M216 268h65M231 263v15"/>
<path d="M256 263v15M311 273v20M393.4 260.5l9-2.5v10l-9-2.5zM4 281.8h123M4 287.4h123M83.5 287.4v5.6M84.9 280.6h1.3M104.7 287.4v5.6M267.4 287.2h1.2M267.4 286h1.2M268 285.5v1.1"/>
<circle cx="112.6" cy="52.5" r=".97"/>
<circle cx="112.6" cy="52.5" r="1.01"/>
<circle cx="124.7" cy="53.2" r=".85"/>
<circle cx="124.7" cy="53.2" r=".82"/>
<circle cx="139.7" cy="45.5" r=".72"/>
<circle cx="139.8" cy="45.5" r=".86"/>
<circle cx="144.7" cy="45.5" r=".71"/>
<circle cx="144.7" cy="45.5" r=".85"/>
<circle cx="148.6" cy="45.5" r=".98"/>
<circle cx="148.6" cy="45.5" r=".95"/>
<circle cx="153.3" cy="45.5" r=".85"/>
<circle cx="153.3" cy="45.5" r=".43"/>
<circle cx="158" cy="45.5" r=".98"/>
<circle cx="158" cy="45.5" r=".96"/>
<circle cx="161.9" cy="45.5" r=".71"/>
<circle cx="161.9" cy="45.5" r=".85"/>
<circle cx="166.9" cy="45.5" r=".86"/>
<circle cx="166.9" cy="45.5" r=".71"/>
<circle cx="187.6" cy="44.9" r=".92"/>
<circle cx="216.2" cy="44.9" r=".93"/>
<circle cx="244.7" cy="44.9" r=".93"/>
<circle cx="273.3" cy="44.9" r=".93"/>
<circle cx="287.6" cy="44.9" r=".93"/>
<circle cx="296.2" cy="53.2" r=".82"/>
<circle cx="296.2" cy="53.2" r=".85"/>
<circle cx="112.6" cy="68.2" r=".99"/>
<circle cx="112.6" cy="68.2" r=".96"/>
<circle cx="124.7" cy="67.5" r=".86"/>
<circle cx="124.7" cy="67.5" r=".82"/>
<circle cx="139.7" cy="75.2" r=".72"/>
<circle cx="139.8" cy="75.2" r=".87"/>
<circle cx="144.7" cy="75.2" r=".71"/>
<circle cx="144.8" cy="75.2" r=".86"/>
<circle cx="148.6" cy="75.2" r=".96"/>
<circle cx="148.6" cy="75.2" r=".98"/>
<circle cx="153.3" cy="75.2" r=".85"/>
<circle cx="153.3" cy="75.2" r=".43"/>
<circle cx="158" cy="75.2" r=".98"/>
<circle cx="158" cy="75.2" r=".97"/>
<circle cx="161.9" cy="75.2" r=".71"/>
<circle cx="161.9" cy="75.2" r=".86"/>
<circle cx="166.9" cy="75.2" r=".87"/>
<circle cx="166.9" cy="75.2" r=".71"/>
<circle cx="187.6" cy="75.8" r=".92"/>
<circle cx="216.2" cy="75.8" r=".93"/>
<circle cx="244.7" cy="75.8" r=".93"/>
<circle cx="271.5" cy="77.8" r=".75"/>
<circle cx="271.5" cy="77.8" r=".77"/>
<circle cx="287.6" cy="75.8" r=".93"/>
<circle cx="296.2" cy="67.5" r=".81"/>
<circle cx="296.2" cy="67.5" r=".87"/>
<circle cx="134.5" cy="82" r=".99"/>
<circle cx="145.9" cy="117.8" r=".74"/>
<circle cx="145.9" cy="117.8" r=".78"/>
<circle cx="145.9" cy="117.8" r=".86"/>
<circle cx="150.3" cy="114.4" r=".77"/>
<circle cx="150.3" cy="114.4" r=".85"/>
<circle cx="150.3" cy="114.4" r=".28"/>
<circle cx="152.2" cy="114.9" r=".73"/>
<circle cx="154.5" cy="115" r=".76"/>
<circle cx="154.5" cy="115" r=".74"/>
<circle cx="160.7" cy="117.7" r=".73"/>
<circle cx="160.7" cy="117.7" r=".77"/>
<circle cx="160.8" cy="117.8" r=".85"/>
<circle cx="271.6" cy="117.7" r=".85"/>
<circle cx="271.6" cy="117.7" r=".75"/>
<circle cx="277.9" cy="117.8" r=".74"/>
<circle cx="277.9" cy="117.7" r=".86"/>
<circle cx="277.9" cy="117.7" r=".77"/>
<circle cx="124.6" cy="120.7" r=".85"/>
<circle cx="124.6" cy="120.7" r=".8"/>
<circle cx="296.3" cy="120.7" r=".82"/>
<circle cx="296.3" cy="120.7" r=".85"/>
<circle cx="348.2" cy="131.1" r="1.43"/>
<circle cx="348.2" cy="124.2" r="1.43"/>
<circle cx="348.2" cy="131.1" r="1.57"/>
<circle cx="348.2" cy="124.2" r="1.57"/>
<circle cx="348.3" cy="131.1" r="1.19"/>
<circle cx="348.3" cy="124.2" r="1.18"/>
<circle cx="348.3" cy="131.1" r="1.21"/>
<circle cx="362.8" cy="131.1" r="1.43"/>
<circle cx="362.8" cy="131.1" r="1.57"/>
<circle cx="362.8" cy="131" r="1.19"/>
<circle cx="362.8" cy="131.1" r="1.22"/>
<circle cx="377.4" cy="131.1" r="1.57"/>
<circle cx="377.4" cy="124.2" r="1.57"/>
<circle cx="377.4" cy="131" r="1.21"/>
<circle cx="377.4" cy="124.2" r="1.18"/>
<circle cx="377.4" cy="124.2" r="1.21"/>
<circle cx="377.4" cy="131.1" r="1.42"/>
<circle cx="377.4" cy="124.2" r="1.42"/>
<circle cx="377.4" cy="131.1" r="1.19"/>
<circle cx="127.5" cy="173.2" r=".47"/>
<circle cx="130.4" cy="162.1" r=".93"/>
<circle cx="130.5" cy="177.5" r=".85"/>
<circle cx="130.5" cy="162.1" r=".98"/>
<circle cx="152.3" cy="160" r=".34"/>
<circle cx="154.3" cy="160" r=".35"/>
<circle cx="159" cy="162.1" r=".93"/>
<circle cx="159" cy="177.5" r=".85"/>
<circle cx="159" cy="162.1" r=".98"/>
<circle cx="187.6" cy="162.1" r=".97"/>
<circle cx="216.2" cy="162.1" r=".97"/>
<circle cx="244.7" cy="162.1" r=".97"/>
<circle cx="271.5" cy="160" r=".34"/>
<circle cx="273.3" cy="162.1" r=".97"/>
<circle cx="273.3" cy="162.1" r=".93"/>
<circle cx="287.3" cy="177.5" r="3"/>
<circle cx="287.6" cy="162.1" r=".97"/>
<circle cx="287.6" cy="162.1" r=".93"/>
<circle cx="293.5" cy="173.2" r=".48"/>
<circle cx="127.5" cy="181.8" r=".47"/>
<circle cx="130.4" cy="192.9" r=".93"/>
<circle cx="130.5" cy="192.9" r=".97"/>
<circle cx="140.9" cy="180.6" r="1"/>
<circle cx="159" cy="192.9" r=".93"/>
<circle cx="159" cy="192.9" r=".98"/>
<circle cx="187.6" cy="192.9" r=".93"/>
<circle cx="187.6" cy="192.9" r=".96"/>
<circle cx="216.2" cy="192.9" r=".93"/>
<circle cx="216.2" cy="192.9" r=".96"/>
<circle cx="244.7" cy="192.9" r=".93"/>
<circle cx="244.7" cy="192.9" r=".96"/>
<circle cx="273.3" cy="192.9" r=".93"/>
<circle cx="273.3" cy="192.9" r=".96"/>
<circle cx="287.6" cy="192.9" r=".93"/>
<circle cx="287.6" cy="192.9" r=".96"/>
<circle cx="293.5" cy="181.8" r=".48"/>
<circle cx="132.9" cy="201.6" r=".99"/>
<circle cx="292.6" cy="201.6" r=".98"/>
</g>
<path d="M412.4 262.3a2.5 2.5 0 0 0-4.1-1.1 2.5 2.5 0 0 0 1 4.2 2.5 2.5 0 0 0 3.2-2.9l-.1-.2" fill="none" stroke="#000" stroke-width=".3" stroke-dasharray="30.5 1.3 1.3 1.3" stroke-dashoffset="24.5" stroke-linecap="butt"/>
<path d="M414.8 261.5a5 5 0 0 0-8.3-2 5 5 0 0 0 2.2 8.3 5 5 0 0 0 6.2-6l-.1-.3" fill="none" stroke="#000" stroke-width=".3" stroke-dasharray="30.5 1.3 1.3 1.3" stroke-dashoffset="16.7" stroke-linecap="butt"/>
<path d="M362.8 120.6v14.3" fill="none" stroke="#000" stroke-width=".3" stroke-dasharray="30.5 1.3 1.3 1.3" stroke-dashoffset="25.2"/>
<path d="M286.2 177.5h-.1M287.6 176.1v-.2M287.6 178.9v.2M289.1 177.5h.1" fill="none" stroke="#000" stroke-width=".3" stroke-dasharray="30.5 1.3 1.3 1.3"/>
<path d="M410 255.7v14.9" fill="none" stroke="#000" stroke-width=".3" stroke-dasharray="30.5 1.3 1.3 1.3" stroke-dashoffset="25"/>
<path d="M403.4 263l12.6-.1" fill="none" stroke="#000" stroke-width=".3" stroke-dasharray="30.5 1.3 1.3 1.3" stroke-dashoffset="26.1"/>
<path d="M216 248v5" fill="none" stroke="#000" stroke-width=".3" stroke-dasharray="30.5 1.3 1.3 1.3" stroke-dashoffset="29.9"/>
<path d="M124.3 45.5v29.7M153.3 45.5v29.7M267.6 45.5v29.7M296.6 45.5v29.7" fill="none" stroke="#f00" stroke-width=".3" stroke-dasharray="30.5 1.3 1.3 1.3" stroke-dashoffset="17.5"/>
<g fill="#000">
<path d="M345.2 131.4l.6 .1-.6 .2z"/>
<path d="M102.4 29.9l.6-.1v.3zM152.7 29.8l.6 .1-.6 .2zM102.4 40.6l.6-.2v.3zM123.7 40.4l.6 .2-.6 .1z"/>
<path d="M127.3 34.3l.6-.2v.3zM178.7 34.1l.6 .2-.6 .1zM216.2 156.5l.6-.2v.3zM272.7 156.3l.6 .2-.6 .1z"/>
<path d="M139.7 37.3l.6-.2v.4zM166.3 37.1l.6 .2-.6 .2z"/>
<path d="M300.1 37.1l.6 .2-.6 .2zM296.6 37.3l.6-.2v.4zM267 29.8l.6 .1-.6 .2zM153.3 29.9l.6-.1v.3z"/>
<path d="M174.1 45.5l.2 .6h-.3zM174 74.6h.3l-.2 .6zM383.9 111.8l.1 .6h-.3zM383.7 132.9h.3l-.1 .6zM306.9 160.4l.2 .6h-.4zM306.7 194.1h.4l-.2 .6zM303.2 162.1l.2 .6h-.3zM303.1 192.3h.3l-.2 .6zM354.9 175.9l.2 .6h-.3zM354.8 178.7h.3l-.2 .6z"/>
<path d="M102.4 108.2l.6-.1v.3zM300.1 108.1l.6 .1-.6 .2zM144.7 40.6l.6-.2v.3zM161.3 40.4l.6 .2-.6 .1zM166.9 76.1l-.1 .6h.2zM153.3 76.1l-.1 .6h.3zM362.8 136.6l.6-.1v.3zM379.4 136.5l.6 .1-.6 .2zM102.4 156.5l.6-.2v.3zM129.9 156.3l.6 .2-.6 .1zM130.5 156.5l.6-.2v.3zM158.4 156.3l.6 .2-.6 .1zM130.5 178.4l-.2 .6h.3zM130.4 193.9l-.3 .6h.3zM287.6 193.9l-.2 .6h.4zM187.6 156.5l.6-.2v.3zM215.6 156.3l.6 .2-.6 .1z"/>
<path d="M379.7 107.6l.6 .2-.6 .1zM345.4 107.8l.6-.2v.3z"/>
<path d="M362.2 136.5l.6 .1-.6 .2zM345.8 136.6l.6-.1v.3zM300.1 156.3l.6 .2-.6 .1zM287.6 156.5l.6-.2v.3zM187 156.3l.6 .2-.6 .1zM159 156.5l.6-.2v.3z"/>
<path d="M273.3 156.5l.6-.2v.3zM287 156.3l.6 .2-.6 .1z"/>
<path d="M360.2 173.6l.6-.2v.3zM358.4 173.4l.6 .2-.6 .1z"/>
</g>
<g font-size="6.3">
<text x="282.1" y="250.3">名称</text>
<text x="347.1" y="250.3">图号</text>
<text x="282.1" y="260.3">材质</text>
<text x="347.1" y="260.3">质量</text>
<text x="383.3" y="262.1">视</text>
<text x="383.3" y="269.9">图</text>
<text x="282.1" y="270.3">版次</text>
<text x="347.1" y="270.3">比例</text>
</g>
<g font-size="4.2">
<text x="4.8" y="237.6">注意：1.行走平行度（正面+侧面），450行程内，≤±0.03mm，1000行程内，≤±0.05mm。</text>
<text x="12.2" y="243.3">2.本体形变，450行程内，≤±0.03mm，1000行程内，≤±0.05mm。</text>
<text x="18.6" y="251.3">型号/规格</text>
<text x="69.5" y="251.3">GTH12-400-BC-M40-C4</text>
<text x="300.8" y="249.5">GTH12-400-BC-M40-C4</text>
<text x="14.4" y="258.3">螺杆型号/规格</text>
<text x="19.7" y="263.9">有效行程</text>
<text x="63.7" y="258.3">1605</text>
<text x="86.5" y="263.9">400</text>
<text x="89.9" y="258.3">1610</text>
<text x="111.7" y="258.3">1620</text>
<text x="19.7" y="269.5">精度等级</text>
<text x="87.6" y="269.5">C7</text>
<text x="259" y="267">2022/9/23</text>
<text x="19.7" y="275.2">马达容量</text>
<text x="74.9" y="275.2">400W（无刹车）</text>
<text x="15.5" y="280.8">重复定位精度</text>
<text x="86.7" y="280.8">0.02</text>
<text x="9.1" y="286.4">感应开关方式及数量</text>
<text x="72.7" y="286.4">外挂型三只（C4）</text>
<text x="15.5" y="292">建议最快速度</text>
<text x="60.5" y="292">250MM/S</text>
<text x="86.7" y="292">500MM/S</text>
<text x="107.4" y="292">1000MM/S</text>
</g>
<g font-size="4.1">
<text x="291.4" y="179">I</text>
<text x="377.6" y="175.4">I</text>
<text x="371.4" y="180.6">2 : 3.5</text>
</g>
<g font-size="3.5">
<text x="112.5" y="31.2">178 滑台原始位置</text>
<text x="155.5" y="35.5">182</text>
<text x="270.3" y="31.2">400 有效行程</text>
<text x="62.3" y="41.8">76.50 滑台极限位置 1</text>
<text x="156.4" y="41.8">60</text>
<text x="156.4" y="38.6">95</text>
<text x="303.5" y="38.6">14.50 滑台极限位置 1</text>
<text x="175.4" y="62.7" transform="rotate(-90 175.4 62.7)">104</text>
<text x="125.8" y="83.3">2 x</text>
<text x="136.2" y="83.3">6 H7</text>
<text x="149.4" y="83.3">8</text>
<text x="168.5" y="83.3">8 x M6 贯穿</text>
<text x="200.2" y="109.5">694</text>
<text x="360.3" y="109">122</text>
<text x="385.1" y="124" transform="rotate(-90 385.1 124)">76</text>
<text x="333.5" y="131">基准面</text>
<text x="349.9" y="137.9">59.50</text>
<text x="370.1" y="137.9">60</text>
<text x="115.2" y="157.7">98</text>
<text x="142.4" y="157.7">100</text>
<text x="170.6" y="157.7">100</text>
<text x="199.1" y="157.7">100</text>
<text x="242.4" y="157.7">200</text>
<text x="279.6" y="157.7">50</text>
<text x="292" y="157.7">46</text>
<text x="304.5" y="179" transform="rotate(-90 304.5 179)">108</text>
<text x="308.2" y="179" transform="rotate(-90 308.2 179)">120</text>
<text x="363.7" y="174.8">2</text>
<text x="132.1" y="181.8">2 x</text>
<text x="142.5" y="181.8">6 H7</text>
<text x="155.7" y="181.8">6</text>
<text x="352.7" y="191.6" transform="rotate(-90 352.7 191.6)">+0.012</text>
<text x="356.2" y="189.8" transform="rotate(-90 356.2 189.8)">0</text>
<text x="359.7" y="187.3" transform="rotate(-90 359.7 187.3)">6</text>
<text x="356.2" y="195.1" transform="rotate(-90 356.2 195.1)">6</text>
<text x="131.2" y="199.3">10 x M8</text>
<text x="134.5" y="202.8">6.5 贯穿</text>
<text x="149.6" y="199.3">16</text>
<text x="289.2" y="199.3">4 x M8</text>
<text x="294.2" y="202.8">6.5 贯穿</text>
<text x="305.8" y="199.3">16</text>
<text x="221.4" y="246.8">1</text>
<text x="221.4" y="251.8">2</text>
<text x="218.8" y="256.8">序号</text>
<text x="232.2" y="256.8">修 订 版 次</text>
<text x="257.5" y="256.8">设计变更编号</text>
<text x="228.2" y="261.8">设</text>
<text x="240.1" y="261.8">计</text>
<text x="252" y="261.8">变</text>
<text x="263.9" y="261.8">更</text>
<text x="219.1" y="266.7">设 计</text>
<text x="366.6" y="269.3">1:3.5</text>
<text x="219.1" y="271.7">校 核</text>
<text x="219.1" y="276.7">批 准</text>
<text x="222.9" y="282.7">技术要求：</text>
<text x="231.8" y="287.3">1、未标注公差全部 0.1</text>
<text x="231.7" y="291.8">2、未标注倒角全部C0.3</text>
</g>
</svg>
